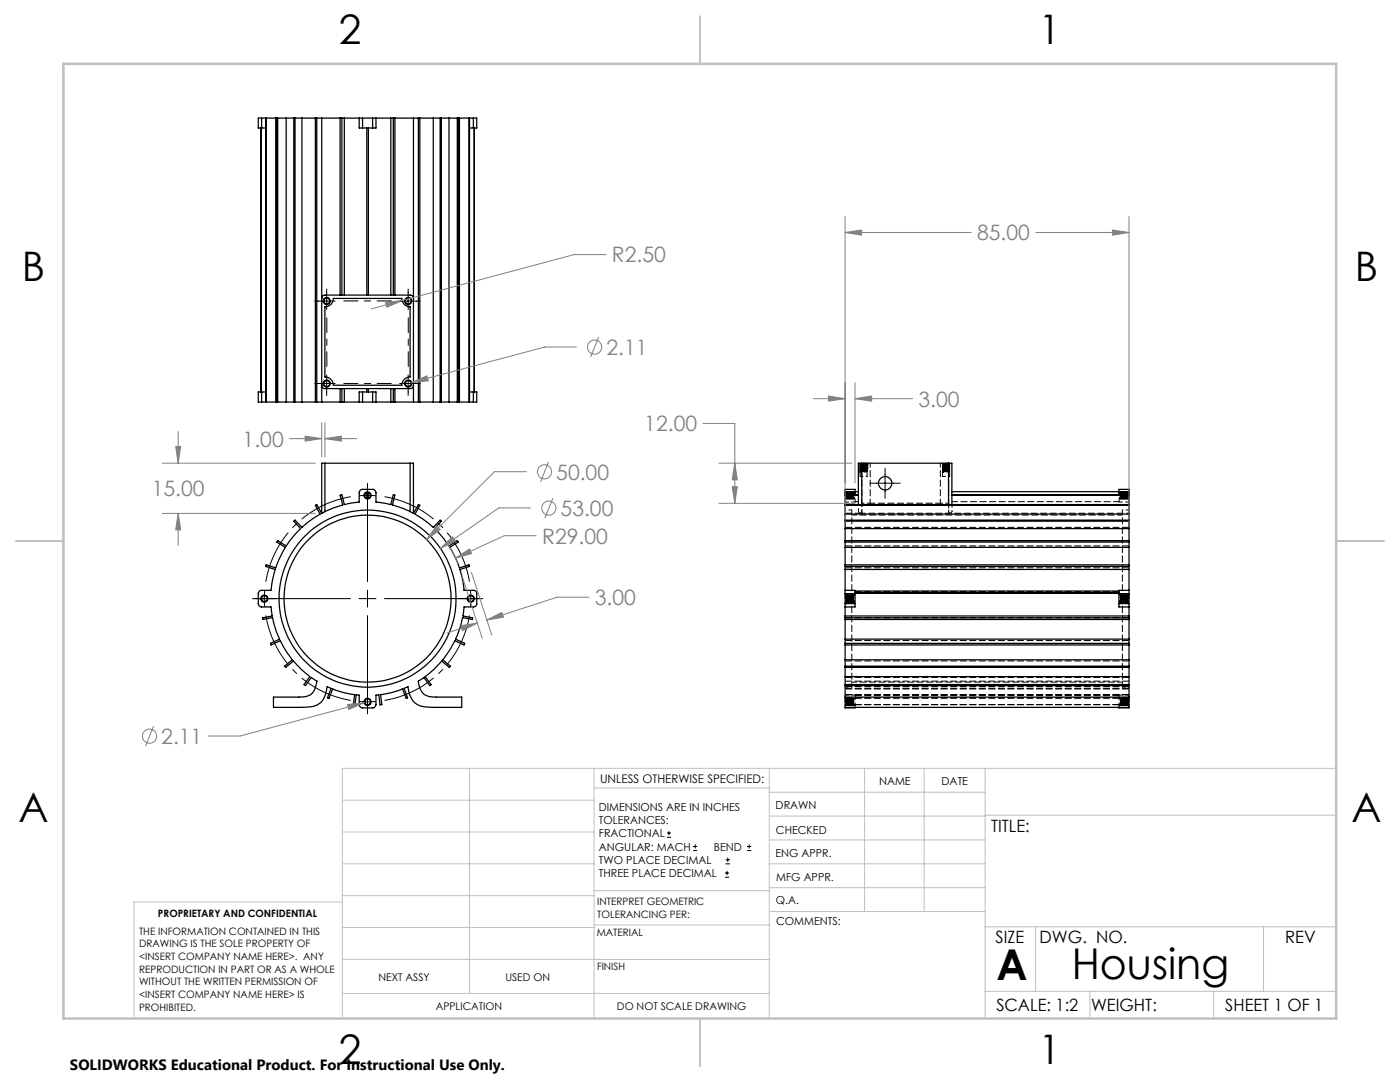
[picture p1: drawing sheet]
<svg xmlns="http://www.w3.org/2000/svg" width="279mm" height="216mm" viewBox="0 0 279 216" stroke-linecap="round" stroke-linejoin="round" font-family="sans-serif">
<g fill="none" stroke="#000" stroke-width=".25">
<path d="M52.1 25.5v52.7M52.2 23.6h-.7v1.9h.7M52.2 23.6h2.8M52.2 25.5h.8M52.2 23.6v1.9M53 23.6v56.6M53.1 23.6v56.6M55 23.6h.2M55 23.6v56.6M55.2 23.6h1.9M55.2 23.6v56.6M55.4 23.6v56.6"/>
<path d="M57.1 23.6h1.5M57.1 23.6v56.6M58.6 23.6h1.7M58.6 23.6v56.6M58.9 23.6v56.6M60.3 23.6h2.6M60.3 23.6v56.6M62.9 23.6h1.3M62.9 23.6v56.6M63.2 23.6v56.6M64.2 23.6h3.7M64.2 23.6v56.6"/>
<path d="M67.9 23.6h.8M67.9 23.6v35.3M68.2 23.6v35.3M68.7 23.6h3M68.7 23.6v35.3M71.7 23.6h.7M71.7 23.6v1.9h.7M72.4 23.6v1.9M72.4 23.6h2M72.4 25.5h2M73.2 25.5v33.4M73.5 25.5v33.4"/>
<path d="M74.4 23.6h.6M74.4 23.6v1.9M75 23.6v1.9h-.6M75 23.6h3M78 23.6h.8M78 23.6v35.3M78.5 23.6v35.3M78.8 23.6h3.7M78.8 23.6v35.3M82.5 23.6v56.6M82.5 23.6h1.3M83.5 23.6v56.6"/>
<path d="M83.8 23.6h2.7M83.8 23.6v56.6M86.5 23.6h1.6M86.5 23.6v56.6M87.8 23.6v56.6M88.1 23.6h1.5M88.1 23.6v56.6M89.6 23.6h1.8M89.6 23.6v56.6M91.3 23.6v56.6M91.4 23.6h.3M91.4 23.6v56.6"/>
<path d="M91.7 23.6h2.8M91.7 23.6v56.6M93.6 23.6v56.6M93.7 25.5h.8M93.7 23.6v56.6M94.5 23.6h.6v1.9h-.6M94.5 23.6v1.9M94.7 25.5v52.7M64.2 59.5a.66 .66 0 0 1 .6-.6h17a.66 .66 0 0 1 .7 .6M52.2 78.2h-.7v2h.7M52.2 78.2h.8M52.2 78.2v2"/>
<path d="M64.2 76.9a.61 .61 0 0 0 .6 .6h17a.61 .61 0 0 0 .7-.6M64.5 60.1h.1M64.5 76.5h.1M64.8 61.2a1.63 1.63 0 0 0 1.7-1.7h13.7a1.63 1.63 0 0 0 1.6 1.7v14a1.69 1.69 0 0 0-1.6 1.7h-13.7a1.69 1.69 0 0 0-1.7-1.7zM67.9 77.5v2.7M68.2 77.5v2.7M68.7 77.5v2.7M72.4 78.2h-.7v2M72.4 78.2v2M72.4 78.2h2M73.2 77.5v.7M73.5 77.5v.7"/>
<path d="M74.4 78.2h.6v2M74.4 78.2v2M78 77.5v2.7M78.5 77.5v2.7M78.8 77.5v2.7M80.8 60.1h.1M80.8 76.5h.1M93.7 78.2h.8M94.5 78.2h.6v2h-.6M94.5 78.2v2M52.2 80.2h2.8M55 80.2h.2"/>
<path d="M55.2 80.2h1.9M57.1 80.2h1.5M58.6 80.2h1.7M60.3 80.2h2.6M62.9 80.2h1.3M64.2 80.2h3.7M64.8 92.4h-.6v10M64.8 92.4v9.7M64.8 92.4h17M67.9 80.2h.8M68.7 80.2h3M71.7 80.2h.7"/>
<path d="M72.4 80.2h2M72.6 98.8h.2M73.2 98.3v1.1M73.5 98.3v1.1M74.4 80.2h.6M75 80.2h3M78 80.2h.8M78.8 80.2h3.7M81.8 92.4h.7v10M81.8 92.4v9.7M82.5 80.2h1.3M83.8 80.2h2.7"/>
<path d="M86.5 80.2h1.6M88.1 80.2h1.5M89.6 80.2h1.8M91.4 80.2h.3M91.7 80.2h2.8M168.7 98.3v-.7h1.9v.7M168.7 98.3v4.3M168.7 98.8h2.6M168.7 98.7h2.6M168.7 98.3h1.9M170.6 98.3v.4M170.6 98.1h.7"/>
<path d="M172 92.4h-.7v8.3M172 92.4h17.3M172 92.4v8.3M189.3 92.4h.7v8.3M189.3 92.4v8.3M190 98.8h35.3M190 98.7h35.3M190 98.1h33.3M223.3 98.3v-.7h2v.7M223.3 98.3v.4M223.3 98.3h2M225.3 98.3v4.3"/>
<path d="M52.1 119.5h.1M52.2 119.3v.4M53.2 119.8l-.1 .1M64.2 102.4l-1-1.7-.3 .1 1 1.8-1.5 .9-2.1 1.7-1.4-1.4-.3 .2 1.4 1.5-1.5 1.6-1.4 1.8-1.7-1-.2 .3 1.7 1-1.3 2.5-.6 1.6-1.9-.6-.1 .3 1.9 .6-.5 2.1-.3 2.1h-1.9a.66 .66 0 0 0-.7 .7v1.9a.66 .66 0 0 0 .7 .7h1.9l.2 1.8-1.9 .4v.3l2-.4 .7 2.8 .7 1.5-1.8 .9 .1 .3 1.9-.9 .7 1.5 1.6 2.4-1.5 1.2 .2 .3 1.6-1.3 1.5 1.7 1.7 1.4-1.1 1.6 .3 .2 1.1-1.6 1.2 .7a3.3 3.3 0 0 1-1.7 2.9l-1.9 .3h-5.1v2h5.5a6.1 6.1 0 0 0 3.9-.9 4.9 4.9 0 0 0 1.3-3.2l.8 .4-.8 1.8 .4 .1 .7-1.8 2.1 .7 2.3 .4-.3 2 .3 .1 .3-2.1 .6 .1v1.9a.73 .73 0 0 0 .7 .7h2a.73 .73 0 0 0 .6-.7v-1.9l.6-.1 .2 2.1 .4-.1-.2-2 2.2-.4 2.1-.7 .8 1.8 .3-.1-.8-1.8 .8-.4a3.9 3.9 0 0 0 4.2 4.1h6.5v-2h-5a2.96 2.96 0 0 1-3.5-2.2l-.1-1 1.1-.7 1.2 1.6 .2-.2-1.2-1.6 1.8-1.4 1.6-1.7 1.5 1.3 .2-.3-1.5-1.2 1.6-2.4 .8-1.5 1.8 .9 .1-.3-1.8-.9 .9-2.1 .5-2.2 2 .4v-.3l-1.9-.4 .2-1.8h1.9a.61 .61 0 0 0 .6-.7v-1.9a.61 .61 0 0 0-.6-.7h-1.9l-.2-1.6-.6-2.6 1.9-.6-.1-.3-1.9 .6-.6-1.6-1.3-2.5 1.6-1-.1-.3-1.7 1-1.3-1.8-1.6-1.6 1.4-1.5-.3-.2-1.3 1.4-1.8-1.4-1.9-1.2 1-1.8-.3-.1-1 1.7M64.2 102.4a17.1 17.1 0 0 1 4.2-1.6l-.5-2 .3-.1 .5 2 3-.5v-1.9a.73 .73 0 0 1 .7-.7h2a.73 .73 0 0 1 .6 .7v1.9l3 .5 .5-2 .3 .1-.5 2a17.1 17.1 0 0 1 4.2 1.6M93.2 119.5h.2M93.4 119.3v.4M94.4 119.8l-.1 .1M168.7 117.8v.7M168.7 117.8h1.9v.7M168.7 113.6v4.2M168.7 109.2v3.5"/>
<path d="M168.7 105.5v2.4M168.7 102.6v1.2M168.7 118.5h1.9M168.7 103.8v1.7M168.7 107.9v1.3M168.7 112.7v.9M168.7 118.5v1.9M168.7 113.6h56.6M168.7 113h56.6M168.7 112.7h56.6M168.7 109.2h56.6M168.7 108.2h56.6"/>
<path d="M168.7 107.9h56.6M168.7 105.5h56.6M168.7 104h56.6M168.7 103.8h56.6M168.7 102.6h56.6M168.7 100.8h56.6M168.7 100.7h56.6M170.6 118.5v1.9M170.6 118.4h52.7M170.6 118.3h52.7M170.6 117.9h52.7M223.3 118.5v1.9"/>
<path d="M223.3 118.5h2M225.3 117.8v.7M225.3 117.8h-2v.7M225.3 113.6v4.2M225.3 109.2v3.5M225.3 105.5v2.4M225.3 102.6v1.2M225.3 103.8v1.7M225.3 107.9v1.3M225.3 112.7v.9M225.3 118.5v1.9M72.8 139.8v.5"/>
<path d="M168.7 120.4v.7M168.7 121.1v1.8M168.7 123.6v3.9M168.7 128.7v3M168.7 133.2v1.8M168.7 136.8v2.3M168.7 139.1h56.6M168.7 120.4h1.9M168.7 135v1.8h56.6v-1.8M168.7 122.9v.7M168.7 127.5v1.2M168.7 131.7v1.5"/>
<path d="M168.7 139.1v2M168.7 123.6h56.6M168.7 123.3h56.6M168.7 122.9h56.6M168.7 128.7h56.6M168.7 128.4h56.6M168.7 127.5h56.6M168.7 131.7h56.6M168.7 132.9h56.6M168.7 133.2h56.6M168.7 135h56.6M168.7 136.6h56.6"/>
<path d="M170.6 120.4v.7h-1.9M223.3 120.4v.7h2M223.3 120.4h2M225.3 120.4v.7M225.3 121.1v1.8M225.3 123.6v3.9M225.3 128.7v3M225.3 133.2v1.8M225.3 136.8v2.3M225.3 122.9v.7M225.3 127.5v1.2M225.3 131.7v1.5"/>
<path d="M225.3 139.1v2M72.6 140.1h.2M73.8 140.4l-.1 .1M168.7 141.1v.2h1.9v-.2M168.7 141.1h56.6M223.3 141.1v.2h2v-.2"/>
<circle cx="65.2" cy="60" r=".58"/>
<circle cx="65.2" cy="76.5" r=".58"/>
<circle cx="65.2" cy="76.5" r=".7"/>
<circle cx="65.2" cy="60.1" r=".7"/>
<circle cx="81.5" cy="60.1" r=".6"/>
<circle cx="81.5" cy="76.5" r=".6"/>
<circle cx="81.5" cy="76.5" r=".71"/>
<circle cx="81.5" cy="60.1" r=".71"/>
<circle cx="73.3" cy="98.8" r=".7"/>
<circle cx="73.4" cy="98.9" r=".58"/>
<circle cx="176.7" cy="96.4" r="1.34"/>
<circle cx="52.8" cy="119.5" r=".69"/>
<circle cx="52.8" cy="119.5" r=".58"/>
<circle cx="73.3" cy="119.5" r="17.7"/>
<circle cx="73.4" cy="119.5" r="16.7"/>
<circle cx="93.9" cy="119.5" r=".7"/>
<circle cx="94" cy="119.5" r=".58"/>
<circle cx="73.3" cy="140.1" r=".7"/>
<circle cx="73.4" cy="140" r=".59"/>
</g>
<g fill="none" stroke="#000" stroke-width=".2" stroke-dasharray="1.3 .6">
<path d="M168.7 99.5h.1M168.7 98.1h.1M168.7 98.8h.1M168.8 98.8h-.1M168.8 98.2l-.1-.1M168.8 99.5l.1-.1M168.8 98.2h.1M168.8 98.8h.1M168.9 99.4h.1M168.9 98.1l-.1 .1M168.9 98.1h.1M168.9 99.4l.1 .1"/>
<path d="M169 98.2l-.1-.1M169 99.5h.1M169 99.5l.1-.1M169 98.2h.1M169.1 99.4h.1M169.1 98.1l-.1 .1M169.1 98.1h.1M169.1 99.4l.1 .1M169.2 98.2l-.1-.1M169.2 99.5h.1M169.2 99.5l.1-.1M169.3 98.2h-.1"/>
<path d="M169.3 99.4h.1M169.3 98.1v.1M169.4 98.1h-.1M169.4 99.4v.1M169.4 98.2v-.1M169.4 99.5h.1M169.5 99.5v-.1M169.5 98.2h-.1M169.5 99.4h.1M169.5 98.1v.1M169.6 98.1h-.1M169.6 99.4v.1"/>
<path d="M169.6 98.2v-.1M169.6 99.5h.1M169.7 99.5v-.1M169.7 98.2h-.1M169.7 99.4h.1M169.7 98.1v.1M169.8 98.1h-.1M169.8 99.4l.1 .1M169.8 98.2v-.1M169.9 99.5h.1M169.9 99.5l.1-.1M169.9 98.2h-.1"/>
<path d="M169.9 99.4h.1M170 98.1l-.1 .1M170 98.1h.1M170 99.4l.1 .1M170.1 98.2l-.1-.1M170.1 99.5h.1M170.1 99.5l.1-.1M170.1 98.2h.1M170.2 99.4h.1M170.2 98.1l-.1 .1M170.2 98.1h.1M170.2 99.4l.1 .1"/>
<path d="M170.3 98.2l-.1-.1M170.3 99.5h.1M170.3 99.5l.1-.1M170.3 99.5v-.2M170.3 98.2h.1M170.4 99.4h.1M170.4 99.4v-.1M170.4 98.1l-.1 .1M170.4 99.4l.1 .1M170.5 99.5h.2M170.5 99.5v-.2M170.5 99.3h-.2"/>
<path d="M170.7 98.1h-.3M171.6 94v.1M171.6 93.8h.1M171.6 93.6h.1M171.6 93.4h.1M171.6 93.2h.1M171.6 93h.1M171.6 92.8h.1M171.6 92.4v.2M171.6 94.2h.1M171.6 92.6h.1M171.6 94.2l.3 .1"/>
<path d="M171.7 92.8l.1 .1M171.7 93l.1 .1M171.7 93.2l.1 .1M171.7 93.4l.1 .1M171.7 93.6l.1 .1M171.7 93.8l.1 .1M171.7 94.1h.1M171.7 92.6h.1M171.7 92.8h.1M171.7 93h.1M171.7 93.6h.1M171.7 93.8h.1"/>
<path d="M171.7 94h.1M171.7 93.2h.1M171.7 93.4h.1M171.8 92.8v.1M171.8 93.1h.1M171.8 93.3h.1M171.8 93.5h.1M171.8 93.7h.1M171.8 93.9v.1M171.8 94.1v.1M171.8 92.6v.1M171.8 94.2h.1"/>
<path d="M171.8 92.9l-.1 .1M171.8 93.1l-.1 .1M171.8 93.3l-.1 .1M171.8 93.5l-.1 .1M171.8 93.7l-.1 .1M171.8 94h-.1M171.8 94.2h-.1M171.8 92.7l-.1 .1M171.8 92.9h.1M171.8 94.1h.1M171.9 94.3v-.2M172.4 92.5v-.1"/>
<path d="M172.4 92.6v-.1M172.4 92.5h.1M172.9 92.6h.1M172.9 92.7h.2M172.9 93l.2-.1M172.9 93.2l.2-.1M172.9 93.4l.2-.1M172.9 93.6l.2-.1M172.9 93.8l.2-.1M172.9 94l.2-.1M172.9 92.5h.2M172.9 92.8v-.1"/>
<path d="M172.9 93h.1M172.9 93.2h.1M172.9 93.4h.1M172.9 93.6h.1M172.9 93.9v-.1M172.9 94.1v-.1M172.9 92.6v-.1M173 93.7h.1M173 93.5h.1M173 92.8v.1M173 92.7h.1M173 93.3h.1"/>
<path d="M173 92.6h.1M173 93.1h.1M173 93.9h.1M173 94.1h.1M173 92.9h.1M173.1 92.9l-.2-.1M173.1 93.1l-.2-.1M173.1 93.3l-.2-.1M173.1 93.5l-.2-.1M173.1 93.7l-.2-.1M173.1 93.9l-.2-.1M173.1 94.1h-.2"/>
<path d="M173.1 92.6h-.2M173.1 92.5v-.1M173.1 92.7v-.1M173.1 92.9h.1M173.1 93.1h.1M173.1 93.3h.1M173.1 93.5h.1M173.1 93.7h.1M173.1 93.9h.1M173.1 92.5h.1M173.1 92.7h.1M188.1 94v.1"/>
<path d="M188.1 93.8h.1M188.1 93.6h.1M188.1 93.4h.1M188.1 93.2h.1M188.1 93h.1M188.1 92.8h.1M188.1 92.4v.2M188.1 94.2l.2 .1M188.1 92.8l.1 .1M188.1 93l.1 .1M188.1 93.2l.1 .1M188.1 93.4l.1 .1"/>
<path d="M188.1 93.6l.1 .1M188.1 93.8l.1 .1M188.1 94.1h.1M188.1 92.6h.1M188.2 92.8v.1M188.2 93.1h.1M188.2 93.3h.1M188.2 93.5h.1M188.2 93.7h.1M188.2 93.9v.1M188.2 94.1v.1M188.2 92.6v.1"/>
<path d="M188.2 94.2h.2M188.2 92.9l-.1 .1M188.2 93.1l-.1 .1M188.2 93.3l-.1 .1M188.2 93.5l-.1 .1M188.2 93.7l-.1 .1M188.2 94h-.1M188.2 94.2h-.1M188.2 92.7l-.1 .1M188.2 94.1h.2M188.3 94.3v-.2M188.8 92.5v-.1"/>
<path d="M188.8 92.6v-.1M188.8 92.5h.1M189.4 92.6h.1M189.4 92.7h.1M189.4 93l.1-.1M189.4 93.2l.1-.1M189.4 93.4l.1-.1M189.4 93.6l.1-.1M189.4 93.8l.1-.1M189.4 94l.1-.1M189.4 92.5h.1M189.4 92.8v-.1"/>
<path d="M189.4 93h.1M189.4 93.2h.1M189.4 93.4h.1M189.4 93.6h.1M189.4 93.9v-.1M189.4 94.1v-.1M189.4 92.6v-.1M189.5 92.5h.1M189.5 92.7h.1M189.5 92.9l-.1-.1M189.5 93.1l-.1-.1M189.5 93.3l-.1-.1"/>
<path d="M189.5 93.5l-.1-.1M189.5 93.7l-.1-.1M189.5 93.9l-.1-.1M189.5 94.1h-.1M189.5 92.6h-.1M189.5 92.5v-.1M189.5 92.7v-.1M189.5 92.9h.1M189.5 93.1h.1M189.5 93.3h.1M189.5 93.5h.1M189.5 93.7h.1"/>
<path d="M189.5 93.9h.1M223.3 99.5h.2M223.5 99.3h.2M223.5 99.5v-.2M223.5 99.5l.1-.1M223.5 99.3h.1M223.6 99.4l-.1-.1M223.6 99.4h.1M223.6 99.3h-.1M223.6 98.1h-.3M223.6 99.4l.1 .1M223.6 99.4v-.1"/>
<path d="M223.7 99.3h-.1M223.7 98.2l-.1-.1M223.7 99.5v-.2M223.7 99.5h.1M223.7 99.5l.1-.1M223.7 98.2h.1M223.8 99.4h.1M223.8 98.1l-.1 .1M223.8 98.1h.1M223.8 99.4l.1 .1M223.9 98.2l-.1-.1M223.9 99.5h.1"/>
<path d="M223.9 99.5l.1-.1M223.9 98.2h.1M224 99.4h.1M224 98.1l-.1 .1M224 98.1h.1M224 99.4l.1 .1M224.1 98.2l-.1-.1M224.1 99.5h.1M224.1 99.5l.1-.1M224.2 98.2h-.1M224.2 99.4h.1M224.2 98.1l-.1 .1"/>
<path d="M224.2 98.1h.1M224.3 99.4v.1M224.3 98.2l-.1-.1M224.3 99.5h.1M224.4 99.5v-.1M224.4 98.2h-.1M224.4 99.4h.1M224.4 98.1v.1M224.5 98.1h-.1M224.5 99.4v.1M224.5 98.2v-.1M224.5 99.5h.1"/>
<path d="M224.6 99.5v-.1M224.6 98.2h-.1M224.6 99.4h.1M224.6 98.1v.1M224.7 98.1h-.1M224.7 99.4v.1M224.7 98.2v-.1M224.7 99.5h.1M224.8 99.5v-.1M224.8 98.2h-.1M224.8 99.4h.1M224.9 98.1l-.1 .1"/>
<path d="M224.9 98.1h.1M224.9 99.4l.1 .1M225 98.2l-.1-.1M225 99.5h.1M225 99.5l.1-.1M225 98.2h-.1M225.1 99.4h.1M225.1 98.1l-.1 .1M225.1 98.1h.1M225.1 99.4l.1 .1M225.2 98.2l-.1-.1M225.2 99.5h.1"/>
<path d="M225.2 98.8v-.6M225.2 98.2h.1M225.3 98.1l-.1 .1M225.3 98.8h-.2M225.3 98.1h.1M168.7 118.7h.1M168.7 119.4h.1M168.8 119.4h-.1M168.8 118.8l-.1-.1M168.8 118.8h.1M168.8 119.4h.1M168.9 118.7l-.1 .1"/>
<path d="M168.9 118.7h.1M169 118.8l-.1-.1M169 118.8v.1M169 118.8h.1M169.1 118.7l-.1 .1M169.1 118.7h.1M169.2 118.8l-.1-.1M169.3 118.9h.1M169.3 118.8h-.1M169.3 118.7v.1M169.4 118.7h-.1M169.4 118.8v-.1"/>
<path d="M169.5 118.9h.1M169.5 118.8h-.1M169.5 118.7v.1M169.6 118.7h-.1M169.6 118.8v-.1M169.7 118.8h-.1M169.7 118.8v.1M169.7 118.7v.1M169.8 118.7h-.1M169.8 120h.1M169.8 118.8v-.1M169.9 118.8v.1"/>
<path d="M169.9 118.8h-.1M170 118.7l-.1 .1M170 118.7h.1M170.1 118.8l-.1-.1M170.1 118.8h.1M170.2 118.7l-.1 .1M170.2 118.7h.1M170.3 118.8l-.1-.1M170.3 118.9v-.1M170.3 118.8h.1M170.4 118.7l-.1 .1M170.5 119.9h-.2"/>
<path d="M170.7 118.7h-.3M223.3 118.1h-52.6M223.5 119.9h.2M223.5 119.9h.1M223.6 119.9h-.1M223.6 118.7h-.3M223.6 118.7h.1M223.7 119.9h-.1M223.7 118.9v-.1M223.7 118.8l-.1-.1M223.7 118.8h.1M223.8 118.7l-.1 .1"/>
<path d="M223.8 118.7h.1M223.9 118.9h.1M223.9 118.8l-.1-.1M223.9 118.8h.1M224 118.7l-.1 .1M224 118.7h.1M224.1 118.8v.1M224.1 118.8l-.1-.1M224.2 118.8h-.1M224.2 118.7l-.1 .1M224.2 118.7h.1M224.3 118.8l-.1-.1"/>
<path d="M224.4 118.8h-.1M224.4 118.7v.1M224.5 118.7h-.1M224.5 118.7h.1M224.5 118.9h.1M224.5 118.8v-.1M224.6 118.8h-.1M224.6 118.7v.1M224.7 118.7h-.1M224.7 118.7h.1M224.7 118.9h.1M224.7 118.8v-.1"/>
<path d="M224.8 118.8h-.1M224.9 118.7l-.1 .1M224.9 118.7h.1M225 118.8l-.1 .1M225 118.8l-.1-.1M225 118.8h-.1M225.1 118.7l-.1 .1M225.1 118.7h.1M225.2 118.8l-.1-.1M225.2 119.4v-.6M225.2 118.8h.1M225.3 118.7l-.1 .1"/>
<path d="M225.3 119.4h-.2M225.3 118.7h.1M168.7 120.1h.1M168.7 139.3h.1M168.8 139.4l-.1-.1M168.8 120.1l.1-.1M168.8 139.4h.1M168.9 120h.1M168.9 139.3l-.1 .1M168.9 139.3h.1M168.9 120l.1 .1M169 139.4l-.1-.1"/>
<path d="M169 120.1h.1M169 120.1l.1-.1M169 139.4h.1M169.1 120h.1M169.1 139.3l-.1 .1M169.1 139.3h.1M169.1 120l.1 .1M169.2 139.4l-.1-.1M169.2 120.1h.1M169.2 120.1l.1-.1M169.3 139.4h-.1M169.3 120h.1"/>
<path d="M169.3 139.3v.1M169.4 139.3h-.1M169.4 120v.1M169.4 120h.1M169.4 139.4v-.1M169.4 120.1h.1M169.5 120.1v-.1M169.5 139.4h-.1M169.5 120h.1M169.5 139.3v.1M169.6 139.3h-.1M169.6 120v.1"/>
<path d="M169.6 120h.1M169.6 139.4v-.1M169.6 120.1h.1M169.7 120.1v-.1M169.7 139.4h-.1M169.7 120h.1M169.7 139.3v.1M169.8 139.3h-.1M169.8 120l.1 .1M169.8 139.4v-.1M169.9 120.1h.1M169.9 120.1l.1-.1"/>
<path d="M169.9 139.4h-.1M169.9 120h.1M170 139.3l-.1 .1M170 139.3h.1M170 120l.1 .1M170.1 139.4l-.1-.1M170.1 120.1h.1M170.1 120.1l.1-.1M170.1 139.4h.1M170.2 120h.1M170.2 139.3l-.1 .1M170.2 139.3h.1"/>
<path d="M170.2 120l.1 .1M170.3 139.4l-.1-.1M170.3 120.1h.1M170.3 120.1l.1-.1M170.3 120.1v-.2M170.3 139.4h.1M170.4 120h.1M170.4 120v-.1M170.4 139.3l-.1 .1M170.4 120l.1 .1M170.5 120.1h.1M170.5 120.1h.2"/>
<path d="M170.5 120.1v-.2M170.7 138.8h52.6M170.7 139.3h-.3M223.3 120.1h.2M223.5 120.1v-.2M223.5 120.1h.1M223.5 120.1l.1-.1M223.6 120l-.1-.1M223.6 120h.1M223.6 139.3h-.3M223.6 120l.1 .1M223.6 120v-.1"/>
<path d="M223.7 139.4l-.1-.1M223.7 120.1v-.2M223.7 120.1h.1M223.7 120.1l.1-.1M223.7 139.4h.1M223.8 120h.1M223.8 139.3l-.1 .1M223.8 139.3h.1M223.8 120l.1 .1M223.9 139.4l-.1-.1M223.9 120.1h.1M223.9 120.1l.1-.1"/>
<path d="M223.9 139.4h.1M224 120h.1M224 139.3l-.1 .1M224 139.3h.1M224 120l.1 .1M224.1 139.4l-.1-.1M224.1 120.1h.1M224.1 120.1l.1-.1M224.2 139.4h-.1M224.2 120h.1M224.2 139.3l-.1 .1M224.2 139.3h.1"/>
<path d="M224.3 120v.1M224.3 139.4l-.1-.1M224.3 120.1h.1M224.4 120.1h.1M224.4 120.1v-.1M224.4 139.4h-.1M224.4 120h.1M224.4 139.3v.1M224.5 139.3h-.1M224.5 120v.1M224.5 139.4v-.1M224.5 120.1h.1"/>
<path d="M224.6 120.1h.1M224.6 120.1v-.1M224.6 139.4h-.1M224.6 120h.1M224.6 139.3v.1M224.7 139.3h-.1M224.7 120v.1M224.7 120h.1M224.7 139.4v-.1M224.7 120.1h.1M224.8 120.1h.1M224.8 120.1v-.1"/>
<path d="M224.8 139.4h-.1M224.8 120h.1M224.9 139.3l-.1 .1M224.9 139.3h.1M224.9 120l.1 .1M224.9 120h.1M225 139.4l-.1-.1M225 120.1h.1M225 120.1l.1-.1M225 139.4h-.1M225.1 120h.1M225.1 139.3l-.1 .1"/>
<path d="M225.1 139.3h.1M225.1 120l.1 .1M225.2 139.4l-.1-.1M225.2 120.1h.1M225.2 139.4h.1M225.3 139.3l-.1 .1M225.3 139.3h.1M168.7 140.7h.1M168.7 140h.1M168.8 140h-.1M168.8 140.7l.1-.1M168.8 140h.1"/>
<path d="M168.9 140.6h.1M168.9 140.6l.1 .1M169 140.7h.1M169 140.7l.1-.1M169.1 140.6h.1M169.1 140.6l.1 .1M169.2 140.7h.1M169.2 140.7l.1-.1M169.3 140.6h.1M169.4 140.6v.1M169.4 140.7h.1M169.5 140.7v-.1"/>
<path d="M169.5 140.6h.1M169.6 140.6v.1M169.6 140.7h.1M169.7 140.7v-.1M169.7 140.6h.1M169.8 140.6l.1 .1M169.9 140.7h.1M169.9 140.7l.1-.1M169.9 140.6h.1M170 140.6l.1 .1M170.1 140.7h.1M170.1 140.7l.1-.1"/>
<path d="M170.2 140.6h.1M170.2 140.6l.1 .1M170.3 140.7h.1M170.3 140.7l.1-.1M170.3 140.7v-.2M170.4 140.6h.1M170.4 140.6v-.1M170.4 140.6l.1 .1M170.5 140.7h.2M170.5 140.7v-.2M170.5 140.5h-.2M170.7 140.6v.5"/>
<path d="M223.3 141.1v-.5M223.3 140.7h.2M223.5 140.5h.2M223.5 140.7v-.2M223.5 140.7l.1-.1M223.5 140.5h.1M223.6 140.6l-.1-.1M223.6 140.6h.1M223.6 140.5h-.1M223.6 140.6l.1 .1M223.6 140.6v-.1M223.7 140.5h-.1"/>
<path d="M223.7 140.7v-.2M223.7 140.7h.1M223.7 140.7l.1-.1M223.8 140.6h.1M223.8 140.6l.1 .1M223.9 140.7h.1M223.9 140.7l.1-.1M224 140.6h.1M224 140.6l.1 .1M224.1 140.7h.1M224.1 140.7l.1-.1M224.2 140.6h.1"/>
<path d="M224.3 140.6v.1M224.3 140.7h.1M224.4 140.7v-.1M224.4 140.6h.1M224.5 140.6v.1M224.5 140.7h.1M224.6 140.7v-.1M224.6 140.6h.1M224.7 140.6v.1M224.7 140.7h.1M224.8 140.7v-.1M224.8 140.6h.1"/>
<path d="M224.9 140.6l.1 .1M225 140.7h.1M225 140.7l.1-.1M225.1 140.6h.1M225.1 140.6l.1 .1M225.2 140.7h.1M225.2 140v-.6M225.3 140h-.2"/>
</g>
<path d="M172.4 92.4l.7 .1-1.4 .1M173.1 95.1v-1M188.8 92.4l.7 .1-1.4 .1M189.5 95.1v-1M224.3 98.3l-.1 1.1M225.1 98.3v1.1M172 102.4h17.3M224.3 118.9l-.1 1.1M225.1 118.9v1.1M224.3 139.5l-.1 1.1M225.1 139.5v1.1" fill="none" stroke="#000" stroke-width=".2" stroke-dasharray="1.3 .6" stroke-dashoffset=".5"/>
<g fill="none" stroke="#000" stroke-width=".2" stroke-dasharray="1.3 .6" stroke-dashoffset=".6">
<path d="M168.7 98.3h2M168.8 98.2l.1 1.2M168.8 98.3l.1 1.1M169 99.4v-1.2M169 98.3l.2 1.1M169.2 99.4l.1-1.1M169.3 98.3l.1 1.1M169.4 99.4l.1-1.1M169.5 98.3l.1 1.1M169.8 99.4l.1-1.2M169.9 98.3l.1 1.1M170 99.4l.1-1.1"/>
<path d="M170.1 98.3l.1 1.1M170.2 99.4l.1-1.1M170.3 98.2l.1 1.2M171.8 94l1.1 .1M171.8 93.1l1.1 .1M171.8 93.8h1.1M171.8 92.9l1.1 .1M171.8 93.5l1.1 .1M171.8 92.7l1.1 .1M172.9 93l-1.1 .1M172.9 93.9l-1.1 .1M172.9 93.6l-1.1 .1"/>
<path d="M172.9 92.8l-1.1 .1M172.9 93.2l-1.1 .1M172.9 94.1l-1.1 .1M172.9 92.5l-1.1 .1M172.9 92.6l-1.1 .1M188.2 94l1.2 .1M188.2 93.1l1.2 .1M188.2 93.8h1.2M188.2 92.9l1.2 .1M188.3 93.5l1.1 .1M188.3 92.7l1.1 .1M189.4 93l-1.2 .1"/>
<path d="M189.4 93.9l-1.2 .1M189.4 93.6l-1.2 .1M189.4 92.8l-1.2 .1M189.4 93.2l-1.2 .1M189.4 94.1l-1.2 .1M189.4 92.5l-1.2 .1M189.4 92.6l-1.2 .1M223.3 98.3h2M223.7 98.2l-.1 1.2M223.8 99.4l-.1-1.1M223.9 98.3l-.1 1.1M224 99.4l-.1-1.1"/>
<path d="M224.1 98.3l-.1 1.1M224.2 99.4l-.1-1.1M224.4 99.4l-.1-1.1M224.5 98.2l-.1 1.2M224.6 99.4l-.1-1.1M224.7 98.3l-.1 1.1M224.8 99.4l-.1-1.1M224.9 98.3l-.1 1.1M225.1 99.4l-.2-1.1M168.7 100.2h2M168.7 118.4h2M168.8 118.8l.1 1.2"/>
<path d="M168.8 118.9l.1 1.1M169 120v-1.2M169 118.9l.2 1.1M169.3 118.9l.1 1.1M169.5 118.9l.1 1.1M169.8 120l.1-1.2M169.9 118.9l.1 1.1M170.1 118.9l.1 1.1M170.3 118.8l.1 1.2M172 102.4v-2M189.3 100.4v2M223.3 118.4h2"/>
<path d="M223.7 118.8l-.1 1.2M223.9 118.9l-.1 1.1M224.1 118.9l-.1 1.1M224.5 118.8l-.1 1.2M224.7 118.9l-.1 1.1M224.9 118.9l-.1 1.1M225.3 100.2h-2M168.8 139.4l.1 1.2M168.8 139.5l.1 1.1M169 139.5l.2 1.1M169.2 120l.1-1.1M169.3 139.5l.1 1.1"/>
<path d="M169.4 120l.1-1.1M169.5 139.5l.1 1.1M169.9 139.5l.1 1.1M170 120l.1-1.1M170.1 139.5l.1 1.1M170.2 120l.1-1.1M170.3 139.4l.1 1.2M170.7 138.7h-2M170.7 120.4h-2M223.3 138.7h2M223.7 139.4l-.1 1.2M223.8 120l-.1-1.1"/>
<path d="M223.9 139.5l-.1 1.1M224 120l-.1-1.1M224.1 139.5l-.1 1.1M224.2 120l-.1-1.1M224.4 120l-.1-1.1M224.5 139.4l-.1 1.2M224.6 120l-.1-1.1M224.7 139.5l-.1 1.1M224.8 120l-.1-1.1M224.9 139.5l-.1 1.1M225.1 120l-.2-1.1M225.3 120.4h-2"/>
<path d="M168.7 140.6h2M169 140.6v-1.2M169.2 140.6l.1-1.1M169.4 140.6l.1-1.1M169.8 140.6l.1-1.2M170 140.6l.1-1.1M170.2 140.6l.1-1.1M170.7 140.6h-2M223.3 140.6h2M223.8 140.6l-.1-1.1M224 140.6l-.1-1.1M224.2 140.6l-.1-1.1"/>
<path d="M224.4 140.6l-.1-1.1M224.6 140.6l-.1-1.1M224.8 140.6l-.1-1.1M225.1 140.6l-.2-1.1M225.3 140.6h-2"/>
</g>
<g fill="none" stroke="#000" stroke-width=".2" stroke-dasharray="1.3 .6" stroke-dashoffset=".3">
<path d="M168.7 98.8v-.6M168.8 98.8l.1-.7M172.4 92.6h.6M188.8 92.6h.7M225.1 98.8v-.7M168.7 119.4v-.6M168.8 119.4l.1-.7M171.3 100.7h-2.6M171.3 100.1h-.6M173.7 100.4h14M224 102.8h-54M225.1 119.4v-.7"/>
<path d="M170 136.1h54M168.7 140v-.6M168.8 140l.1-.7M225.1 140v-.7"/>
</g>
<g fill="none" stroke="#000" stroke-width=".2" stroke-dasharray="1.3 .6" stroke-dashoffset=".7">
<path d="M168.7 98.1l.1 1.4M168.8 99.5l.1-1.3M168.9 98.1l.1 1.4M169 99.5l.1-1.4M169 99.5l.1-1.3M169.1 98.1l.1 1.4M169.2 99.5l.1-1.4M169.2 99.5l.1-1.3M169.3 98.1l.1 1.4M169.4 98.1l.1 1.4M169.4 99.5l.1-1.3M169.5 99.5l.1-1.3"/>
<path d="M169.5 98.1l.1 1.4M169.6 98.1l.1 1.4M169.6 99.5l.1-1.4M169.7 99.5l.1-1.3M169.7 98.1l.2 1.4M169.8 98.1l.1 1.4M169.9 99.5l.1-1.4M169.9 99.5l.1-1.3M170 98.1l.1 1.4M170.1 99.5l.1-1.4M170.1 99.5l.1-1.3M170.2 98.1l.1 1.4"/>
<path d="M170.3 99.5l.1-1.4M170.4 98.1l.1 1.4M171.6 95.1h1.5M171.6 93.8l1.4 .1M171.6 93.4l1.4 .1M171.6 93.2l1.4 .1M171.7 93l1.3 .1M171.7 93.4l1.3 .1M171.7 93.8l1.3 .1M171.7 94l1.3 .1M171.7 93.6l1.3 .1M171.7 92.6l1.3 .1"/>
<path d="M171.7 92.8l1.3 .1M173 92.9l-1.3 .1M173 93.1l-1.3 .1M173 93.7l-1.3 .1M173 93.9l-1.3 .1M173 93.5l-1.3 .1M173 94.1l-1.3 .1M173 92.6l-1.3 .2M173 93.3l-1.3 .1M188.1 95.1h1.4M188.1 93.8l1.4 .1M188.1 93.4l1.4 .1"/>
<path d="M188.1 93.2l1.4 .1M188.1 93l1.4 .1M188.1 93.6l1.4 .1M188.1 94l1.4 .1M188.1 92.6l1.4 .1M188.1 92.8l1.4 .1M189.5 92.9l-1.4 .1M189.5 93.1l-1.4 .1M189.5 93.7l-1.4 .1M189.5 93.9l-1.4 .1M189.5 93.5l-1.4 .1M189.5 94.1l-1.4 .1"/>
<path d="M189.5 92.6l-1.4 .2M189.5 93.3l-1.4 .1M223.6 98.1l-.1 1.4M223.7 99.5l-.1-1.4M223.8 98.1l-.1 1.4M223.9 99.5l-.1-1.4M224 98.1l-.1 1.4M224.1 99.5l-.1-1.4M224.2 98.1l-.1 1.4M224.3 99.5l-.1-1.4M224.4 99.5l-.2-1.4M224.4 98.1l-.1 1.4"/>
<path d="M224.5 98.1l-.1 1.4M224.5 99.5l-.1-1.4M224.6 99.5l-.1-1.4M224.6 98.1l-.1 1.4M224.7 98.1l-.1 1.4M224.7 99.5l-.1-1.4M224.8 99.5l-.1-1.4M224.9 98.1l-.1 1.4M225 99.5l-.1-1.4M225.1 98.1l-.1 1.4M225.2 99.5l-.1-1.4M225.3 98.1l-.1 1.4"/>
<path d="M168.7 118.7l.1 1.4M168.9 118.7l.1 1.4M169.1 118.7l.1 1.4M169.3 118.7l.1 1.4M169.4 118.7l.1 1.4M169.5 118.7l.1 1.4M169.6 118.7l.1 1.4M169.7 118.7l.2 1.4M169.8 118.7l.1 1.4M170 118.7l.1 1.4M170 101.8h-1.3M170.2 118.7l.1 1.4"/>
<path d="M170.4 118.7l.1 1.4M170.7 100.2v-1.5M171.3 102.1v-1.4M190 100.7v1.4M223.3 100.2v-1.5M223.6 118.7l-.1 1.4M223.8 118.7l-.1 1.4M224 118.7l-.1 1.4M224.2 118.7l-.1 1.4M224.4 118.7l-.1 1.4M224.5 118.7l-.1 1.4M224.6 118.7l-.1 1.4"/>
<path d="M224.7 118.7l-.1 1.4M224.9 118.7l-.1 1.4M225.1 118.7l-.1 1.4M225.3 118.7l-.1 1.4M225.3 102.4h-36M225.3 101.8h-1.3M168.7 137.1h1.3M168.7 139.3l.1 1.4M168.8 120.1l.1-1.3M168.9 139.3l.1 1.4M169 120.1l.1-1.3M169.1 139.3l.1 1.4"/>
<path d="M169.2 120.1l.1-1.4M169.2 120.1l.1-1.3M169.3 139.3l.1 1.4M169.4 139.3l.1 1.4M169.4 120.1l.1-1.3M169.5 120.1l.1-1.3M169.5 139.3l.1 1.4M169.6 139.3l.1 1.4M169.6 120.1l.1-1.4M169.7 120.1l.1-1.3M169.7 139.3l.2 1.4M169.8 139.3l.1 1.4"/>
<path d="M169.9 120.1l.1-1.4M169.9 120.1l.1-1.3M170 139.3l.1 1.4M170.1 120.1l.1-1.4M170.1 120.1l.1-1.3M170.2 139.3l.1 1.4M170.3 120.1l.1-1.4M170.4 139.3l.1 1.4M223.6 139.3l-.1 1.4M223.7 120.1l-.1-1.4M223.8 139.3l-.1 1.4M223.9 120.1l-.1-1.4"/>
<path d="M224 137.1h1.3M224 139.3l-.1 1.4M224.1 120.1l-.1-1.4M224.2 139.3l-.1 1.4M224.3 120.1l-.1-1.4M224.4 120.1l-.2-1.4M224.4 139.3l-.1 1.4M224.5 139.3l-.1 1.4M224.5 120.1l-.1-1.4M224.6 120.1l-.1-1.4M224.6 139.3l-.1 1.4M224.7 139.3l-.1 1.4"/>
<path d="M224.7 120.1l-.1-1.4M224.8 120.1l-.1-1.4M224.9 139.3l-.1 1.4M225 120.1l-.1-1.4M225.1 139.3l-.1 1.4M225.2 120.1l-.1-1.4M225.3 139.3l-.1 1.4M168.8 140.7l.1-1.3M169 140.7l.1-1.4M169 140.7l.1-1.3M169.2 140.7l.1-1.4M169.2 140.7l.1-1.3"/>
<path d="M169.4 140.7l.1-1.3M169.5 140.7l.1-1.3M169.6 140.7l.1-1.4M169.7 140.7l.1-1.3M169.9 140.7l.1-1.4M169.9 140.7l.1-1.3M170.1 140.7l.1-1.4M170.1 140.7l.1-1.3M170.3 140.7l.1-1.4M223.7 140.7l-.1-1.4M223.9 140.7l-.1-1.4M224.1 140.7l-.1-1.4"/>
<path d="M224.3 140.7l-.1-1.4M224.4 140.7l-.2-1.4M224.5 140.7l-.1-1.4M224.6 140.7l-.1-1.4M224.7 140.7l-.1-1.4M224.8 140.7l-.1-1.4M225 140.7l-.1-1.4M225.2 140.7l-.1-1.4"/>
</g>
<g fill="none" stroke="#000" stroke-width=".2" stroke-dasharray="1.3 .6" stroke-dashoffset=".4">
<path d="M168.9 99.4l.1-1.2 .1 1.2M169.1 99.4l.1-1.2 .1 1.2M169.3 99.4l.1-1.2 .1 1.2M169.5 99.4l.1-1.2 .1 1.2M169.6 99.4l.1-1.2 .1 1.2M169.7 99.4l.1-1.2 .1 1.2M170 99.4l.1-1.2 .1 1.2M170.2 99.4l.1-1.2 .1 1.2M171.6 94.2v.9M171.8 93.3l1.1 .1-1.1 .1M171.8 92.6l1.1 .1-1.1 .1M171.8 92.9l1.1 .1-1.1 .1"/>
<path d="M171.8 93.1l1.1 .1-1.1 .1M171.8 93.5l1.1 .1-1.1 .1M171.8 93.7l1.1 .1-1.1 .1M171.8 93.9l1.1 .1-1.1 .1M173 93.1l-1.3 .1 1.4 .1-1.4 .1M188.1 94.2v.9M188.2 93.3l1.2 .1-1.2 .1M188.2 92.6l1.2 .1-1.2 .1M188.2 92.9l1.2 .1-1.2 .1M188.2 93.1l1.2 .1-1.2 .1M188.2 93.5l1.2 .1-1.2 .1M188.2 93.7l1.2 .1-1.2 .1"/>
<path d="M188.2 93.9l1.2 .1-1.2 .1M189.5 93.1l-1.3 .1 1.3 .1-1.4 .1M223.8 99.4l-.1-1.2-.1 1.2M224 99.4l-.1-1.2-.1 1.2M224.3 99.4l-.1-1.2-.1 1.2M224.5 99.4l-.1-1.2-.1 1.2M224.7 99.4l-.1-1.2-.1 1.2M224.9 99.4l-.1-1.2-.1 1.2M225.1 99.4l-.1-1.2-.1 1.2M225.3 98.8v-.7M170 119.4v-17.6M172 102.4l-.5-.1-.2-.2"/>
<path d="M172 100.4v-8M173.7 100.4v-8M187.7 100.4v-8M189.3 100.4v-8M190 102.1l-.2 .2-.5 .1M224 119.4v-17.6M225.3 119.4v-.7M168.9 120l.1-1.2 .1 1.2M169.1 120l.1-1.2 .1 1.2M169.3 120l.1-1.2 .1 1.2M169.5 120l.1-1.2 .1 1.2M169.6 120l.1-1.2 .1 1.2"/>
<path d="M169.7 120l.1-1.2 .1 1.2M170 120l.1-1.2 .1 1.2M170 137.1v-17.7M170.2 120l.1-1.2 .1 1.2M223.8 120l-.1-1.2-.1 1.2M224 137.1v-17.7M224 120l-.1-1.2-.1 1.2M224.3 120l-.1-1.2-.1 1.2M224.5 120l-.1-1.2-.1 1.2M224.7 120l-.1-1.2-.1 1.2M224.9 120l-.1-1.2-.1 1.2M225.1 120l-.1-1.2-.1 1.2"/>
<path d="M168.9 140.6l.1-1.2 .1 1.2M169.1 140.6l.1-1.2 .1 1.2M169.3 140.6l.1-1.2 .1 1.2M169.5 140.6l.1-1.2 .1 1.2M169.6 140.6l.1-1.2 .1 1.2M169.7 140.6l.1-1.2 .1 1.2M170 140.6l.1-1.2 .1 1.2M170.2 140.6l.1-1.2 .1 1.2M223.8 140.6l-.1-1.2-.1 1.2M224 140.6l-.1-1.2-.1 1.2M224.3 140.6l-.1-1.2-.1 1.2M224.5 140.6l-.1-1.2-.1 1.2"/>
<path d="M224.7 140.6l-.1-1.2-.1 1.2M224.9 140.6l-.1-1.2-.1 1.2M225.1 140.6l-.1-1.2-.1 1.2M225.3 140v-.7"/>
</g>
<path d="M225.3 98.8l-.1-.6-.1 1.2M172 100.7v1.7M189.3 102.4v-1.7M225.3 119.4l-.1-.6-.1 1.2M170.7 140.6v-1.9M223.3 140.6v-1.9M225.3 140l-.1-.6-.1 1.2" fill="none" stroke="#000" stroke-width=".2" stroke-dasharray="1.3 .6" stroke-dashoffset=".9"/>
<g fill="none" stroke="#000" stroke-width=".2" stroke-dasharray="1.3 .6" stroke-dashoffset="-.1">
<path d="M172 102.4h-3.3M225.3 113.3h-56.6M225.3 108.9h-56.6M225.3 105.2h-56.6M225.3 123.2h-56.6M225.3 127.8h-56.6M225.3 131.9h-56.6M225.3 135.9h-56.6M225.3 137h-56.6M225.3 135.2h-56.6M225.3 137.3h-56.6M225.3 139.3h-56.6"/>
<path d="M225.3 139.2h-56.6M225.3 138.6h-56.6M225.3 137.5h-56.6M225.3 140.6h-56.6"/>
</g>
<path d="M225.3 100.7h-35.3" fill="none" stroke="#000" stroke-width=".2" stroke-dasharray="1.3 .6" stroke-dashoffset=".1"/>
<path d="M173 93.5l-1.4 .1 1.4 .1M173 92.7l-1.4 .1 1.4 .1M173 92.9l-1.4 .1 1.4 .1M189.5 93.5l-1.4 .1 1.4 .1M189.5 92.7l-1.4 .1 1.4 .1M189.5 92.9l-1.4 .1 1.4 .1M223.3 100.1h-33.3" fill="none" stroke="#000" stroke-width=".2" stroke-dasharray="1.3 .6" stroke-dashoffset=".2"/>
<path d="M173 93.9l-1.4 .2h.3M189.5 93.9l-1.4 .2h.2M172 100.4h1.7M187.7 100.4h1.6" fill="none" stroke="#000" stroke-width=".2" stroke-dasharray="1.3 .6" stroke-dashoffset=".8"/>
<g fill="none" stroke="#808080" stroke-width=".2">
<path d="M80.3 60l-6.2 1.6M120.9 50.8h-6.3l-34.3 9.2M168.7 46.4l3.2-.5v1zM168.7 43.2v61M168.7 46.4h25.1M206.7 46.4h18.6M222 45.9l3.3 .5-3.3 .5zM225.3 43.2v61M76.9 60.4l3.4-.4-3.1 1.3zM82.1 76.3l3.1-1.3 .3 1zM115 69.3h-6.3l-26.6 7M119.5 67.2l-1.6 4.1"/>
<path d="M162.3 79.6h6.4M165.3 79l3.4 .6-3.4 .4zM170.6 79.6l3.4-.6v1zM170.6 76.4v20M170.6 79.6h11.5M32.4 92.4h30.5M35.1 89.1h1l-.5 3.3zM35.6 86.1v6.3M57.8 87.5h6.4M60.9 87l3.3 .5-3.3 .5zM64.2 84.3v6.9M64.8 87.5l3.4-.5v1z"/>
<path d="M64.8 84.3v6.9M64.8 87.5h6.4M105 94.1h-6.3l-13.6 13.6M109.5 92.1l-1.6 4.1M110.3 99.4l-1.6 4M140.3 84.5h6.3v15.9M143.5 92.4h26.5M146.1 97.1h1l-.5 3.3zM146.6 92.4l.5 3.3h-1zM32.4 102.4h30.5M35.6 102.4l.5 3.3h-1zM35.6 102.4v6.4"/>
<path d="M87.1 105l.7 .7-2.7 2zM87.9 109.4l2.4-2.3 .6 .9zM89.4 108.6l.8 1.4 1.2 2.4M90.9 111.4l2.8-1.9 .4 1zM92.2 114.8l4 12.6M94.1 114.2l4 12.5M105.9 101.4h-6.3l-11.7 8M107 106.9h-6.4l-9.7 4.5M117.5 119.2h-6.3l-14 4.5M143.5 100.4h27.2M92 124.8l3.3-.5-3 1.5zM95.3 124.3l-6.1 2"/>
<path d="M97.2 123.7l3-1.5 .3 1zM30.7 144.9l-1.7 4M69.4 140.6l3.3-.4-3.1 1.4zM72.7 140.2l-24.8 6.7h-6.3"/>
<circle cx="118.7" cy="69.3" r="1.41"/>
<circle cx="108.7" cy="94.1" r="1.41"/>
<circle cx="109.5" cy="101.4" r="1.41"/>
<circle cx="29.8" cy="146.9" r="1.41"/>
</g>
<g fill="none" stroke="#000" stroke-width=".2">
<path d="M65.2 57.7v4.1M81.5 57.7v4.1M62.8 60.1h4.1M62.8 76.5h4.1M65.2 74.8v4.1M79.8 60.1h4.1M79.8 76.5h4.1M81.5 74.8v4.1M71.6 98.9h3.4M73.3 96.4v19.7M173.6 96.4h6.1M176.6 93.4v6"/>
<path d="M50.4 119.5h19.6M52.8 117.8v3.3M71.6 119.5h3.4M73.3 117.8v3.3M76.7 119.5h19.6M93.9 117.8v3.3M71.6 140h3.4M73.3 122.8v19.7M133.1 167.1h.8M133.1 166.2h.8M133.5 165.8v.9M138.3 169.7h.8"/>
<path d="M138.3 168.9h.8M138.7 168.5v.8M144.7 175h.8M144.7 174.2h.8M144.8 172.4h.9M144.8 171.6h.9M145.1 173.8v.8M145.2 171.1v.9M149.1 169.7h.8M149.1 168.9h.8M149.5 168.5v.8"/>
</g>
<path d="M70 99.1a20.6 20.6 0 0 0-16.9 17M93.7 116.1a20.6 20.6 0 0 0-17-17M53.1 122.8a20.6 20.6 0 0 0 16.9 17M76.7 139.8a20.6 20.6 0 0 0 17-17" fill="none" stroke="#000" stroke-width=".2" stroke-dasharray="15.2 1.3 1.3 1.3" stroke-dashoffset="4.4" stroke-linecap="butt"/>
<path d="M68.6 76.5h9.5M68.6 60h9.5" fill="none" stroke="#000" stroke-width=".2" stroke-dasharray="15.2 1.3 1.3 1.3" stroke-dashoffset="12.4"/>
<path d="M65.2 73.1v-9.7M81.5 73.1v-9.7" fill="none" stroke="#000" stroke-width=".2" stroke-dasharray="15.2 1.3 1.3 1.3" stroke-dashoffset="12.3"/>
<g fill="none" stroke="#c0c0c0" stroke-width=".2">
<path d="M68.3 159.7h50.3M93.7 153.3v44.9M118.6 153.3v49.9M118.6 157.2h34.9M153.5 153.3v49.9M153.5 158.1h43.1M172.5 153.3v28.6M184.4 153.3v28.6M196.6 153.3v49.9M266.7 153.3h-198.4v49.9M68.3 178.7h50.3M68.3 172.4h50.3"/>
<path d="M68.3 166h50.3M68.3 180h-41.6v23.2M118.6 177.7h35M153.5 167.6h43.1M153.5 162.8h43.1M153.5 172.4h43.1M153.5 177.1h43.1M196.6 162.7h70.1M68.3 198.2h85.2M68.3 191.4l85.2 .1M68.3 185.1h50.3M118.6 184.6h35"/>
<path d="M153.6 181.9h43M196.6 197.8h70.1M196.6 184.9h70.1M206.7 184.9v12.9M217.5 197.8v5.4M242.2 197.8v5.4M252.2 184.9v12.9"/>
</g>
<path d="M139.7 3.2v9.5M3.1 107.9h9.6M266.7 107.9h9.5M139.7 203.2v9.6" fill="none" stroke="#c0c0c0" stroke-width=".25"/>
<path d="M12.7 12.7h254v190.5h-254z" fill="none" stroke="#c0c0c0" stroke-width=".5"/>
<path d="M87.1 105l-2 2.7 2.7-2zM87.9 109.4l3-1.4-.6-.9zM90.9 111.4l3.2-.9-.4-1zM92 124.8l3.3-.5-3 1.5zM97.2 123.7l3-1.5 .3 1zM69.4 140.6l.2 1 3.1-1.4zM35.6 102.4l.5 3.3h-1zM35.1 89.1h1l-.5 3.3zM64.8 87.5l3.4-.5v1zM60.9 87l3.3 .5-3.3 .5zM168.7 46.4l3.2-.5v1zM222 45.9l3.3 .5-3.3 .5zM170.6 79.6l3.4-.6v1zM165.3 79l3.4 .6-3.4 .4zM146.1 97.1h1l-.5 3.3zM146.6 92.4l.5 3.3h-1zM82.1 76.3l3.4-.3-.3-1zM76.9 60.4l.3 .9 3.1-1.3z" fill="#808080"/>
<g font-size="8.5">
<text x="198.9" y="195.5">A</text>
<text x="213.9" y="195.4">Housing</text>
</g>
<g font-size="8.1">
<text x="67.6" y="8.9">2</text>
<text x="207.3" y="8.9">1</text>
<text x="4.4" y="56.2">B</text>
<text x="270.4" y="56.2">B</text>
<text x="3.7" y="164.1">A</text>
<text x="269.7" y="164.1">A</text>
<text x="67.6" y="212.4">2</text>
<text x="207.3" y="212.4">1</text>
</g>
<g font-size="4.2" fill="#808080">
<text x="195" y="48">85.00</text>
<text x="122.1" y="52.4">R2.50</text>
<text x="121" y="70.8">2.11</text>
<text x="183.3" y="81.1">3.00</text>
<text x="48.4" y="89.1">1.00</text>
<text x="128.6" y="86.1">12.00</text>
<text x="111" y="95.7">50.00</text>
<text x="30.3" y="98.9">15.00</text>
<text x="111.9" y="102.9">53.00</text>
<text x="108.2" y="108.5">R29.00</text>
<text x="118.7" y="120.7">3.00</text>
<text x="32.2" y="148.4">2.11</text>
</g>
<g font-size="3.4">
<text x="197.8" y="166">TITLE:</text>
<text x="198.7" y="188.1">SIZE</text>
<text x="207.5" y="188.1">DWG. NO.</text>
<text x="256.5" y="188.2">REV</text>
<text x="198.8" y="201.7">SCALE: 1:2</text>
<text x="217.7" y="201.8">WEIGHT:</text>
<text x="244.5" y="201.7">SHEET 1 OF 1</text>
</g>
<text font-size="3" x="14" y="213.5">SOLIDWORKS Educational Product. For Instructional Use Only.</text>
<text font-size="2.4" x="119.8" y="156.2">UNLESS OTHERWISE SPECIFIED:</text>
<g font-size="2.2">
<text x="119.5" y="161.8">DIMENSIONS ARE IN INCHES</text>
<text x="154.8" y="161.4">DRAWN</text>
<text x="175.4" y="156.6">NAME</text>
<text x="187.9" y="156.7">DATE</text>
<text x="119.5" y="164.4">TOLERANCES:</text>
<text x="119.5" y="167.1">FRACTIONAL</text>
<text x="154.9" y="166.3">CHECKED</text>
<text x="119.5" y="169.7">ANGULAR: MACH</text>
<text x="119.5" y="172.4">TWO PLACE DECIMAL</text>
<text x="142.5" y="169.7">BEND</text>
<text x="154.8" y="171">ENG APPR.</text>
<text x="119.5" y="175">THREE PLACE DECIMAL</text>
<text x="154.9" y="175.7">MFG APPR.</text>
<text x="154.9" y="180.4">Q.A.</text>
<text x="154.9" y="184.6">COMMENTS:</text>
</g>
<g font-size="2.1">
<text x="75.5" y="195.7">NEXT ASSY</text>
<text x="100.9" y="195.7">USED ON</text>
<text x="86.9" y="201.5">APPLICATION</text>
<text x="123.1" y="201.6">DO NOT SCALE DRAWING</text>
</g>
<g font-size="2">
<text x="31.5" y="182.9">PROPRIETARY AND CONFIDENTIAL</text>
<text x="119.2" y="180.6">INTERPRET GEOMETRIC</text>
<text x="119.2" y="183.1">TOLERANCING PER:</text>
<text x="27.8" y="186.5">THE INFORMATION CONTAINED IN THIS</text>
<text x="27.8" y="189">DRAWING IS THE SOLE PROPERTY OF</text>
<text x="27.8" y="191.6">&lt;INSERT COMPANY NAME HERE&gt;. ANY</text>
<text x="119.1" y="186.7">MATERIAL</text>
<text x="27.8" y="194.1">REPRODUCTION IN PART OR AS A WHOLE</text>
<text x="27.8" y="196.6">WITHOUT THE WRITTEN PERMISSION OF</text>
<text x="119.1" y="193.5">FINISH</text>
<text x="27.8" y="199.1">&lt;INSERT COMPANY NAME HERE&gt; IS</text>
<text x="27.8" y="201.7">PROHIBITED.</text>
</g>
</svg>
